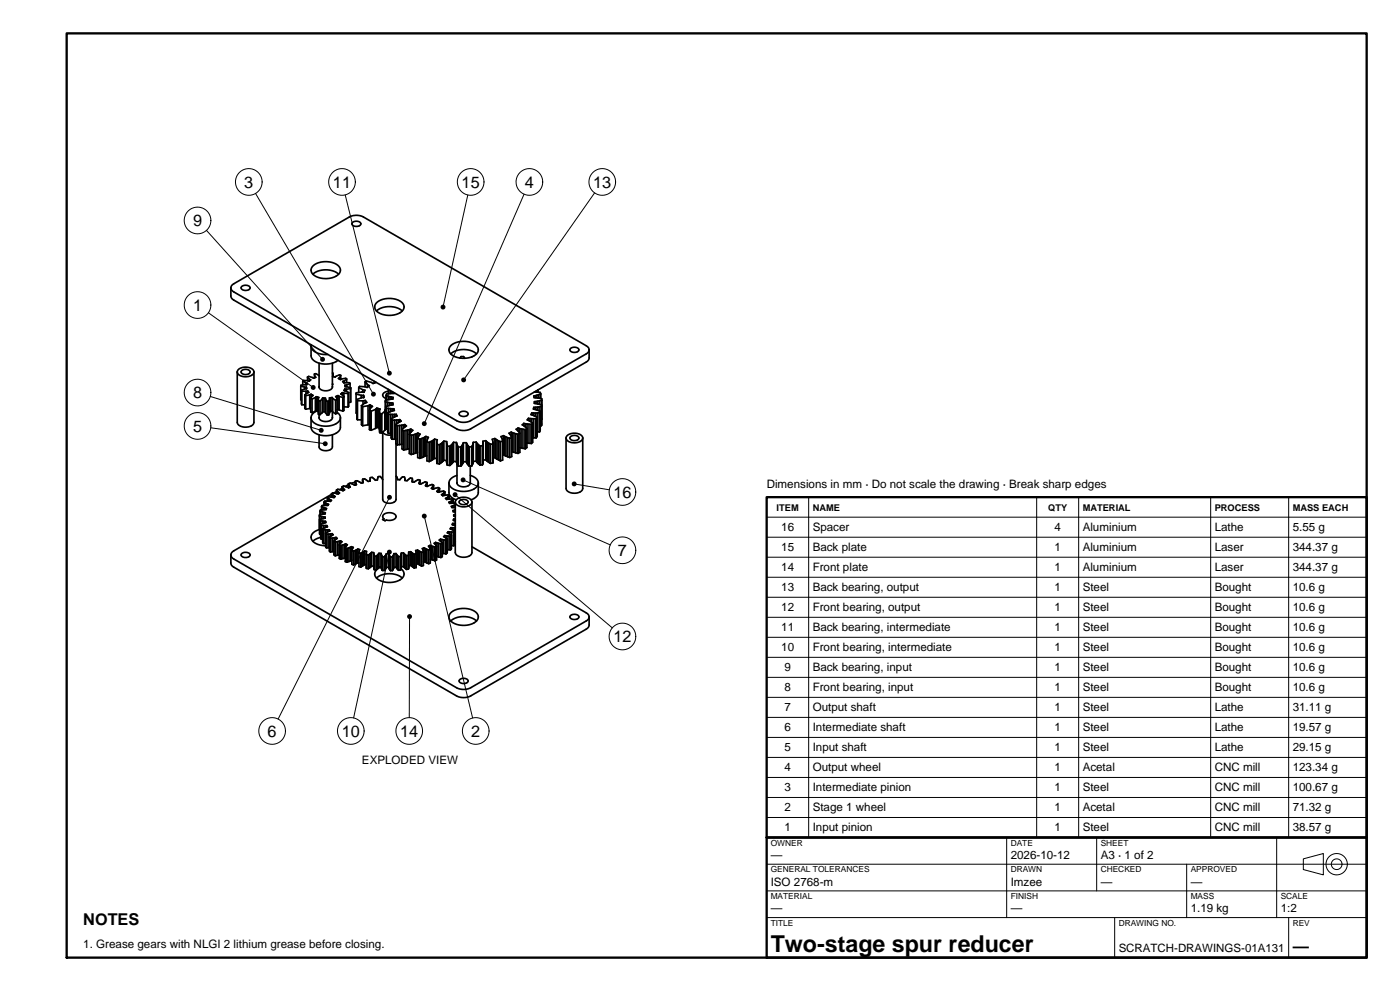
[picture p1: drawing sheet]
<svg xmlns="http://www.w3.org/2000/svg" width="420mm" height="297mm" viewBox="0 0 420 297" stroke-linecap="round" stroke-linejoin="round" font-family="sans-serif">
<path d="M20 10h390v277h-390zM230 149h180v102h-180zM230 251h180v36h-180z" fill="none" stroke="#000" stroke-width=".7"/>
<g fill="none" stroke="#000" stroke-width=".5">
<path d="M93.9 79.7a5.7 5.7 0 0 1 8.1 .7 2.01 2.01 0 0 1-1.5 2.6 5.8 5.8 0 0 1-6.9-1.2l-.3-1zM105.7 66.7a1.5 1.5 0 0 1 2.6 .4 1.38 1.38 0 0 1-1.5 .9 1.38 1.38 0 0 1-1.2-1.1zM69.3 86.3v2.6l.8 1 66.9 38.6 1.2 .4 1.6 .1 1.4-.5 34.8-20.1 .7-.9v-2.7M69.3 86.3l.2 .7 .6 .5 66.9 38.6 1.2 .4h1.6l1.4-.4 34.7-20 .6-.6 .2-.7M69.3 86.3l.2-.7 .6-.6 34.7-20 1.4-.4h1.6l1.2 .4 66.9 38.6 .6 .5 .2 .7M72.5 85.9a1.5 1.5 0 0 1 2.5 .4 1.38 1.38 0 0 1-1.4 .9 1.38 1.38 0 0 1-1.2-1.2zM93.9 82.2a6.3 6.3 0 0 1 7.7 0M113 93.2a6.3 6.3 0 0 1 7.7 0M113 90.7a5.7 5.7 0 0 1 8.1 .7 2.01 2.01 0 0 1-1.6 2.6 5.8 5.8 0 0 1-6.9-1.2l-.2-1zM71.2 111.5a1.98 1.98 0 0 0 2.4 1.4 2.05 2.05 0 0 0 2.6-1.4M71.2 111.5a1.92 1.92 0 0 1 2.3-1.5 2.13 2.13 0 0 1 2.7 1.5M71.2 111.5v15.1a1.98 1.98 0 0 0 2.4 1.4 2.05 2.05 0 0 0 2.6-1.4v-15.1"/>
<path d="M72.5 111.1a1.5 1.5 0 0 1 2.5 .4 1.38 1.38 0 0 1-1.4 .9 1.38 1.38 0 0 1-1.2-1.2zM90.2 115.7v4.1l.2 .1M90.2 115.7l1.2 .3M90.4 116.9l.1 4.4M90.4 116.9l.1 .3M90.5 117.2l1.3 .1M90.5 117.2v4.1M90.8 114.3l.9 .5M90.8 114.3v1.1M91.4 116v.6M91.4 118.3v4.1l.3 .2M91.4 118.3l.3 .3"/>
<path d="M91.7 118.6v4M91.7 114.8l.5 .1-.2 .4-1.7 .1-.1 .3M91.7 114.8v.5M91.8 117.3v.8M91.9 116l.1 .5-1.6 .4M91.9 116h-.5M91.9 116v.5M92.2 113l.4-.2 1.4 .6 .4-.2M92.2 113l.6 .6M92.2 113v1.1M92.3 114.1l-1.3-.1-.2 .3M92.3 117.2l-.5 .1"/>
<path d="M92.3 117.2l.2 .2M92.3 117.2v.5M92.5 117.4l.1 .2-1.2 .7M92.5 117.4v.3M92.8 113.6l.4 .2-.5 .4-.4-.1M92.8 113.6v.6M92.9 118.4l-1.2 .2M92.9 118.4v4M93.2 119.4v4.1l.4 .2M93.2 119.4l.4 .2M93.3 118.2l.3 .1M93.3 118.2l-.4 .2"/>
<path d="M93.3 118.2v1M93.3 103.7a2.98 2.98 0 0 0 3.1 2.4l2 .1M93.3 103.7v2.9a2.98 2.98 0 0 0 3.1 2.4 6.2 6.2 0 0 0 5-1M93.4 103.3l-.1 .4M93.6 118.7l-.4 .7M93.6 118.3l.3 .2-.3 .2M93.6 118.3v.4M93.6 119.6v4.1M94.3 112.1l.5-.1 .9 .7M94.3 112.1l.2 .7M94.3 112.1v1.1M94.5 112.8l.2 .3-.3 .1"/>
<path d="M94.5 112.8v.4M94.6 119.2l-1 .4M94.6 119.2v4M94.9 118.9l.4 .1M94.9 118.9l-.3 .3M94.9 118.9v4.1M95.3 119l.4 .1-.2 .3M95.3 119v4.1M95.5 119.4v4.8M95.5 119.4v.7M95.7 115.8v.4a2.43 2.43 0 0 0 4-.2v-.2M95.7 108.8v7.3"/>
<path d="M96.7 119.6l-.7 .6M96.7 119.6v4.1M96.8 119.3h.4M96.8 119.3l-.1 .3M96.8 119.3v4.1M97.2 119.3h.4v.3M97.2 119.3v4.1M97.6 119.6v4.1l.5 .7M97.6 119.6l.5 .7M98.9 119.6v4l-.3 .7M98.9 119.6l-.3 .7M99.2 119.2l-.4 .1 .1 .3"/>
<path d="M99.2 119.2v4.1M99.6 119.1l.2 .3M99.6 119.1l-.4 .1M99.6 119.1v4.1M99.7 111.8h.2l.1 .7M99.7 115.1v.1M99.7 108.8v7.3M99.8 119.4l.9 .5M99.8 119.4v4.1M100 112.5v.4M100.7 119.9v4.1M101.1 118.7v.9"/>
<path d="M101.1 118.7l-.4 .1 .4 1M101.1 119.8v4.1l-.4 .1M101.1 119.8l-.4 .1M101.4 118.6v4M101.4 118.6l.3 .2M101.4 118.6l-.3 .1M101.7 118.8v4.1M101.7 118.8l1.2 .3M101.8 113.6l.3 .2 1.6-.4 .3 .2M101.9 113.2l-.4 .2 .3 .2M101.9 113.2v.4M102.2 112.5l-.4-.2-1.2 .7-.8-.2 .2-.3"/>
<path d="M102.2 112.5l-.3 .7M102.2 112.5v1.2M102.5 117.9l-.3 .2 1 .8-.3 .2M102.5 117.9v.3M102.7 117.7l-.2 .2M102.7 117.7l.5 .1M102.7 117.7v.7M102.9 119.1v4.1M103.2 117.8v5.2l-.3 .2M103.2 117.8l1.2 .1M103.3 114.2l-.5 .1 .4 .5 1.7-.1 .1 .3M103.3 114.2v.6"/>
<path d="M103.3 116.8l-.1 .3 1.4 .6M103.3 116.8v.3M103.4 116.6l-.1 .2M103.4 116.6h.6M103.4 116.6v.5M104 116.6v.7M104 115.4h-.5v.5l1.7 .3M104 115.4v.5M104 113.6l-.7 .6M104 113.6v1.1M104.4 117.9v4.1M104.6 117.7v4l-.2 .3"/>
<path d="M104.6 117.7l-.2 .2M105 115l-1 .4M105 115v1.2M105.2 116.5l-1.2 .1M105.2 116.5v4.1M105.2 116.2v4.4M105.2 116.2v.3M106.8 118.1v5.7l.3 .1M106.8 118.1l1.6 .4M107.1 119.7l.1 5.9M107.1 119.7l.1 .2M107.2 119.9v.2"/>
<path d="M107.2 119.9v5.7M107.6 116.1l1.2 .7M107.6 116.1v1.5M108.4 118.5v.7M108.8 116.8v.7M108.8 116.8l.7 .1-.3 .7-2.3 .1-.1 .4M109.1 118.5v.4M109.1 118.5h-.7M109.1 118.5v.6M109.1 118.9v.2M109.1 118.9l.1 .2-2.1 .6M109.5 114.5l.8 .8"/>
<path d="M109.5 114.5l.5-.3 1.9 .7 .6-.2M109.5 114.5v1.4M109.6 120l.1 .2M109.6 120l-.7 .1M109.6 120v.8M110.3 115.3l.5 .3a1.02 1.02 0 0 1-1.3 .3l-1.6-.1-.3 .3M110.3 115.3v.7M112.3 114.3v.5M112.5 114.4v.3M112.8 114.6l-.3 .1M115.8 118.5v1.4M115.8 118.5l.1 .1"/>
<path d="M115.9 118.6v1.3M115.9 118.6l.6 .1M116.5 118.7l.5 .2M116.5 118.7v1.1M116.5 117.3a1.33 1.33 0 0 0-1.7 1.3l.3 .4 .7 .4M116.5 116.7v1.3M116.6 116.8v1.2M117 118.9l.5 .1M117 118.9v.8M117.1 117v.9M117.5 119l.5 .1-.1 .5-2.3 .4v.4M117.5 119v.6"/>
<path d="M117.6 117.3v.6M118 117.6v.3M118.3 117.8l-2.4 .3-.1 .4M135.2 106.1a6.3 6.3 0 0 1 7.7 0M135.2 103.6a5.7 5.7 0 0 1 8.2 .7 2.01 2.01 0 0 1-1.6 2.5 5.8 5.8 0 0 1-6.9-1.1l-.2-1zM138 107.3l.3-.4h.7l.4 .5M141.6 106.9h.1M160.3 117.5h1M160.4 117.4v.1M160.6 118.6l-.5 .1 .1 .5 2.3 .3 .1 .4M160.6 118.6v.6M160.8 117.2v.3"/>
<path d="M161.1 118.5l-.5 .1M161.1 118.5v.7M161.3 116.9v.6M161.3 117.5l.8 .1 .1 .4M161.4 116.8v.7M161.6 118.3l-.5 .2M161.6 118.3v1M162.1 118.1l-.5 .2M162.1 118.1v1.3M162.2 118l-.1 .1M162.2 118v1.4M162.4 120l-.5 .1"/>
<path d="M162.4 120v1.4M162.6 119.9l-.1 5.8M162.6 119.9l-.2 .1M171.1 104.5a1.5 1.5 0 0 1 2.6 .4 1.38 1.38 0 0 1-1.5 .8 1.38 1.38 0 0 1-1.2-1.1zM90.5 121.3h.9M92.9 122.4l-1.2 .2M93.2 122.3l-.3 .1M93.3 125.2a2.98 2.98 0 0 0 3.1 2.4 4.9 4.9 0 0 0 5.7-2v-.4M93.3 125.2v2.8a2.98 2.98 0 0 0 3.1 2.5 4.9 4.9 0 0 0 5.7-2v-3.3M94.6 123.2l-1 .5M94.9 123l.4 .1M94.9 123l-.3 .2"/>
<path d="M95.2 123.1l-1.4 .9-.5 1.2M95.3 123.1h.2M95.5 124.2l.5 .1M95.5 120.1l.5 .1M95.5 120.1v4.1M95.7 130.3l.1 3.8a2.39 2.39 0 0 0 3.9-.2v-3.6M95.7 125.1v.3a2.4 2.4 0 0 0 4-.2v-.1M95.7 124.2v1.1M96 120.2v4.1M96.7 123.7l-.7 .6M96.8 123.4h.4M96.8 123.4l-.1 .3"/>
<path d="M97.2 123.4h.4M98.1 120.3v4.1M98.6 124.3l-.5 .1M98.6 120.3h-.5M98.6 120.3v4M99.2 123.3h-.3M99.6 123.2l.2 .3M99.6 123.2l-.4 .1M99.7 123.3v2M99.8 123.5l.9 .5M101.1 123.6l.8 .7 .2 .9M101.4 122.6l.3 .3"/>
<path d="M101.4 122.6l-.3 .2M101.7 122.9l1.2 .3M103.2 121.9l1.2 .1M105.2 120.6h-.6M107.2 125.6v.2M107.2 125.8h1.2M107.2 120.1h1.7M107.2 120.1v5.7M108.4 121.6v5.7l.2 .1M108.4 121.6l.2 .1M108.6 127.4l.2 .2M108.6 121.7l.2 .2"/>
<path d="M108.6 121.7v5.7M108.8 121.9v5.7M108.9 120.1v1.1M109.7 120.2l.2 .2M109.7 120.2v.5M109.9 120.4v.3M109.9 120.4l.1 .2-1.6 1M110.4 127.3l-1.6 .3M110.4 121.6l-1.6 .3M110.4 121.6v5.7M110.8 123v5.7l.3 .2M110.8 127.1l-.4 .2"/>
<path d="M110.8 123l.3 .1M110.9 121.3l.3 .2M110.9 121.3l-.5 .3M110.9 121.3v1.5M111.1 128.9l.2 .1M111.1 123.1l.2 .1M111.1 123.1v5.8M111.2 121.5l.3 .2M111.2 121.5v.8M111.3 123.2v5.8M111.5 121.7l.3 .1-.5 .3-.5 .9M111.5 121.7v.3"/>
<path d="M112.7 128.4l-1.4 .6M112.7 122.7l-1.4 .5M112.7 122.7v5.7M113 128l.4 .1M113 128l-.3 .4M113 122.3l.4 .1M113 122.3l-.3 .4M113 122.3v5.7M113.4 128.1l.3 .1M113.4 122.4l.3 .1M113.4 122.4v5.7M113.7 122.5v5.7"/>
<path d="M113.7 128.2l.1 .1M113.7 122.5l.4 .1-.3 .4M113.8 123l.1 6.7M113.8 123l.1 .9M113.9 129.7h.3M113.9 123.9l.3 .1M113.9 123.9v5.8M114.2 129.7l.3 .1M114.2 124h.3M114.2 124v5.7M114.5 124v5.8M114.8 129.5v20.4a2.39 2.39 0 0 0 4-.2v-16.7"/>
<path d="M114.9 129.5a2.09 2.09 0 0 0 2.4 .9M115.5 128.9l-1 .9M115.5 123.2l-1 .8M115.5 123.2v5.7M115.6 128.5l.3 .1M115.6 128.5l-.1 .4M115.6 122.8h.1M115.6 122.8l-.1 .4M115.6 120.4v8.1M115.6 126.1h.1M115.6 120.4h.1M115.7 126.1h.1"/>
<path d="M115.7 120.4l.1 7.6M115.7 120.4l.6 .2M115.8 122.3v5.7M115.8 128l.5 .1M115.8 122.3h.1M115.9 122.3v6.3M115.9 122.3l.7 .1M115.9 128.6h.4M116.3 120.6l.5 .1M116.3 120.6v1.1M116.3 123.7v5.7l.2 .5M116.3 123.7l.2 .4"/>
<path d="M116.5 129.9h.1M116.5 124.1l.1 .1M116.5 124.1v5.8M116.6 122.4v1.2M116.6 122.4l.5 .1M116.6 129.9h.7M116.6 124.2h.7M116.6 124.2v5.7M116.8 120.7v.8M116.8 120.7l.6 .1M117.1 122.5v.9M117.1 122.5h.6"/>
<path d="M117.3 129.9h.1M117.3 124.2h.5M117.3 124.2v5.7M117.3 125.5v5.7l.3 .4M117.3 125.5l.3 .4M117.4 120.8h.4M117.4 120.8v.6M117.6 131.6h.1M117.6 125.9h.1M117.6 125.9v5.7M117.7 122.5v.7M117.7 122.5h.4"/>
<path d="M117.7 125.9v5.7M117.8 124.2v1M117.8 120.8l.1 .5-2.2 .6 .1 .4M117.8 120.8v.5M118.1 122.5v.6M118.1 122.5l.2 .5-2 .7M118.4 124.2h-.6M118.4 124.2v.7M118.4 131.6h-.7M118.4 125.9h-.7M118.4 125.9v5.7M118.8 131.6h-.4"/>
<path d="M118.8 127.2v5.7l.3 .4M118.8 127.2l.3 .4M118.9 124.2h-.5M118.9 124.2l.2 .5-1.8 .8M118.9 124.2v.6M119 125.9v1.2M119 125.9h-.6M119.1 127.6v5.7M119.3 133.3h-.2M119.3 127.6h-.2M119.3 127.6v5.7M119.5 125.8v.9"/>
<path d="M119.5 125.8l-.5 .1M119.9 133.2l-.6 .1M119.9 127.5l-.6 .1M119.9 127.5v5.7M120 125.8h-.5M120 125.8l.4 .4-1.6 1M120 125.8v.6M120.5 133.2h-.6M120.5 127.5h-.6M120.5 127.5v5.7M120.6 133.1l-.1 .1M120.6 128.8v5.7l.5 .3"/>
<path d="M120.6 128.8l.5 .3M121 128.4l-.4 .4M121 127.4l-.5 .1M121 127.4v1M121.1 129.1v5.7M121.2 134.8h-.1M121.2 129.1h-.1M121.2 129.1v5.7M121.4 127.2l-.4 .2M121.4 127.2l.5 .5-.9 .7M121.4 127.2v.8M121.8 134.7l-.6 .1"/>
<path d="M121.8 129l-.6 .1M121.8 129v5.7M122.3 134.6l-.5 .1M122.3 128.9l-.5 .1M122.3 128.9v5.7M122.8 134.5l-.5 .1M122.8 130.2v5.7l.5 .3M122.8 130.2l.5 .3M122.8 128.7l-.5 .2M122.8 128.7v1.4M122.8 130.1v.1M123.2 128.6v.9"/>
<path d="M123.2 128.6l-.4 .1M123.2 128.6l.7 .4-1.1 1.1M123.3 130.5v5.7M123.5 130.5v5.7M123.5 136.2h-.2M123.5 130.5h-.2M124 136l-.5 .2M124 130.3l-.5 .2M124 130.3v5.7M124.5 135.9l-.5 .1M124.5 130.1l-.5 .2M124.5 130.1v5.8"/>
<path d="M125 135.7l-.5 .2M125 130l-.5 .1M125 130v5.7M125.3 135.5l-.3 .2M125.3 131.4v5.7l.6 .3M125.3 131.4l.6 .3M125.4 129.8l-.4 .2M125.4 129.8l.7 .3-.8 1.3M125.4 129.8v1.4M125.9 131.7v5.7M126 137.3l-.1 .1M126 131.6l-.1 .1"/>
<path d="M126 131.6v5.7M126.6 137.1l-.6 .2M126.6 131.4l-.6 .2M126.6 131.4v5.7M127 131.2v5.7M127 136.9l-.4 .2M127 131.2l-.4 .2M127.4 136.7l-.4 .2M127.4 131l-.4 .2M127.4 131v5.7M127.8 130.8v5.7M127.8 136.5l-.4 .2"/>
<path d="M127.8 136.5l.3 .1M127.8 130.8l-.4 .2M127.8 130.8l.7 .3-.4 1.3M128.1 132.4v5.7l.7 .2M128.1 132.4l.7 .2M128.8 132.6v5.7M128.9 138.3h-.1M128.9 132.6h-.1M128.9 132.6v5.7M129.3 138l-.4 .3M129.3 132.3l-.4 .3M129.3 132.3v5.7"/>
<path d="M129.8 137.8l-.5 .2M129.8 132.1l-.5 .2M129.8 132.1v5.7M130.1 137.6l-.3 .2M130.1 131.8l-.3 .3M130.1 131.8v5.8M130.4 137.3l-.3 .3M130.4 137.3l.6 .2M130.4 131.6l-.3 .2M130.4 131.6l.8 .2-.2 .9M130.4 131.6v5.7M131 132.7l.1 6.2"/>
<path d="M131 132.7l.1 .4M131.1 133.1v5.8M131.1 133.1l.7 .2M131.1 138.9l.7 .1M131.8 133.3v5.7M131.9 133.3v5.7M131.9 139h-.1M131.9 133.3h-.1M132.3 133v5.7M132.3 138.7l-.4 .3M132.3 133l-.4 .3M132.7 132.7v5.7"/>
<path d="M132.7 138.4l-.4 .3M132.7 132.7l-.4 .3M132.9 138.2l-.2 .2M132.9 132.5l-.2 .2M132.9 132.5v5.7M133.2 132.2v5.7M133.2 137.9l-.3 .3M133.2 137.9l.8 .1M133.2 132.2l-.3 .3M133.2 132.2l.8 .1v.3M134 132.6v6M134 132.6v.3"/>
<path d="M134 132.9v5.7M134 138.6l.1 .4M134 132.9l.1 .4M134.1 139l.1 .3M134.1 133.3l.1 .3M134.1 133.3v5.7M134.2 133.6v5.7M134.2 139.3v.1M134.2 133.6v.1M134.2 139.4l.8 .1M134.2 133.7l.8 .1M134.2 133.7v5.7"/>
<path d="M135 133.8v5.7M135 139.4v.1M135 133.7v.1M135 133.7v5.7M135.4 139.1l-.4 .3M135.4 133.4l-.4 .3M135.4 133.4v5.7M135.7 138.8l-.3 .3M135.7 133.1l-.3 .3M135.7 133.1v5.7M135.9 138.5l-.2 .3M135.9 132.8l-.2 .3"/>
<path d="M135.9 132.8v5.7M136.1 132.6v5.7M136.1 138.3l-.2 .2M136.1 138.3h.8l.1 .3M136.1 132.6l-.2 .2M136.1 132.6h.8M136.9 132.6l.2 .6M136.9 132.6l.1 6M137 138.6l.2 .7M137.1 133.2l.1 .3M137.1 133.2v11.6M137.2 139.3l.2 .3"/>
<path d="M137.2 133.5l.2 .4M137.2 133.5v5.8M137.4 139.6l.1 .1M137.4 133.9l.1 .1M137.4 133.9v5.7M137.5 139.7h.7M137.5 134h.7M137.5 134v5.7M137.9 123.7a1.5 1.5 0 0 1 2.5 .4 1.38 1.38 0 0 1-1.4 .8 1.38 1.38 0 0 1-1.2-1.1zM138.2 134v5.7M138.3 139.6l-.1 .1M138.3 133.9l-.1 .1"/>
<path d="M138.3 133.9v5.7M138.6 139.3l-.3 .3M138.6 133.6l-.3 .3M138.6 133.6v5.7M138.8 139l-.2 .3M138.8 133.3l-.2 .3M138.8 133.3v5.7M138.9 138.7l-.1 .3M138.9 133l-.1 .3M138.9 133v5.7M139 138.4l-.1 .3M139 132.7l-.1 .3"/>
<path d="M139 132.7v5.7M139.9 138.4h-.9M139.9 138.4l.1 .3M139.9 132.7h-.9M139.9 132.7l.1 .3M139.9 132.7v5.7M140 138.7l.2 .3M140 133l.2 .2M140 133v5.7M140.2 139l.2 .3M140.2 133.2l.2 .4M140.2 133.2v5.8"/>
<path d="M140.4 139.3l.3 .3M140.4 133.6l.3 .3M140.4 133.6v5.7M140.7 139.6l.1 .1M140.7 133.9l.1 .1M140.7 133.9v5.7M140.8 134v5.7M141.1 139.7v5.1M141.5 139.6l-.7 .1M141.6 133.8l-.8 .2M141.6 133.8l-.1 5.8M141.7 139.2l-.2 .4"/>
<path d="M141.7 133.5l-.1 .3M141.7 133.5v5.7M141.9 138.9l-.2 .3M141.9 133.2l-.2 .3M141.9 133.2v5.7M142 138.6l-.1 .3M142 132.6l-.1 .6M142 132.6v6M142.8 138.2l-.8 .1v.3M142.8 138.2l.2 .3M142.8 132.5l-.8 .1M142.8 132.5l.2 .3"/>
<path d="M142.8 132.5v5.7M143 138.5l.3 .3M143 132.8l.3 .2M143 132.8v5.7M143.3 138.8l.3 .2M143.3 133l.3 .3M143.3 133v5.8M143.6 139l.3 .3M143.6 133.3l.3 .3M143.6 133.3v5.7M143.9 139.3l.1 .1M143.9 133.6l.1 .1"/>
<path d="M143.9 133.6v5.7M144 133.7v5.7M144.7 139.3l-.7 .1M144.8 133.5l-.8 .2M144.8 133.5l-.1 5.8M144.9 138.9l-.2 .4M144.9 138.2v.7M144.9 132.5l-.1 1M144.9 132.5v6.4M145.7 137.8l-.8 .1M145.7 137.8l.3 .2M145.7 132.1l-.8 .1v.3"/>
<path d="M145.7 132.1l.3 .2M145.7 132.1v5.7M146 138l.3 .3M146 132.3l.3 .3M146 132.3v5.7M146.3 138.3l.3 .3M146.3 132.6l.3 .2M146.3 132.6v5.7M146.6 138.6l.5 .2M146.6 132.8l.5 .3M146.6 132.8v5.8M147.1 138.8l.1 .1"/>
<path d="M147.1 133.1l.1 .1M147.1 133.1v5.7M147.2 133.2v5.7M147.9 138.7l-.7 .2M147.9 133l-.7 .2M147.9 133v5.7M147.9 138.6v.1M147.9 138.3v.3M147.9 132.6v.4M147.9 132.6v6M148.5 137.1l-.6 .2M148.5 137.1l.3 .3"/>
<path d="M148.5 131.4l-.8 .2 .2 1M148.5 131.4l.3 .3M148.5 131.4v5.7M148.8 137.4l.3 .2M148.8 131.7l.3 .2M148.8 131.7v5.7M149.1 137.6l.4 .2M149.1 131.9l.4 .2M149.1 131.9v5.7M149.5 137.8l.5 .3M149.5 132.1l.5 .2M149.5 132.1v5.7"/>
<path d="M150 138.1h.2M150 132.3l.2 .1M150 132.3v5.8M150.2 132.4v5.7M150.8 132.2v5.7l-.6 .2M150.8 132.2l-.6 .2M151 136.3l-.2 .1M151 136.3l.4 .2M151 130.6l-.7 .2 .5 1.4M151 130.6l.4 .2M151 130.6v5.7M151.4 136.5l.4 .2"/>
<path d="M151.4 130.8l.4 .2M151.4 130.8v5.7M151.8 136.7l.5 .2M151.8 131l.5 .2M151.8 131v5.7M152.3 136.9l.5 .2M152.3 131.2l.5 .1M152.3 131.2v5.7M152.8 137.1h.1M152.8 131.3l.1 .1M152.8 131.3v5.8M152.9 131.4v5.7"/>
<path d="M153.4 129.5l-.7 .3 .8 1.3M153.4 129.5l.3 .2M153.4 129.5v1.3M153.5 131.1v5.7l-.6 .3M153.5 135.3l.2 .1M153.5 131.1l-.6 .3M153.7 135.4l.5 .2M153.7 129.7l.5 .1M153.7 129.7v5.7M154.2 135.6l.5 .1M154.2 129.8l.5 .2M154.2 129.8v5.8"/>
<path d="M154.7 135.7l.6 .2M154.7 130l.6 .1M154.7 130v5.7M155.3 135.9h.1M155.3 130.1l.1 .1M155.3 130.1v5.8M155.4 129.1l.6 .8M155.4 128.3l.4 .1M155.4 128.3l-.6 .4 .6 .4M155.4 128.3v.9M155.4 130.2v5.7M155.8 128.4l.5 .1"/>
<path d="M155.8 128.4v1.3M156 134.2l.3 .1M156 129.9v5.7l-.6 .3M156 129.9l-.6 .3M156.3 134.3l.6 .1M156.3 128.5l.6 .1M156.3 128.5v5.8M156.9 134.4l.6 .1M156.9 128.6l.6 .1M156.9 128.6v5.8M157.1 126.9l.5 .1M157.1 126.9l-.4 .4 1.4 1.1-.5 .4"/>
<path d="M157.1 126.9v.7M157.5 134.5h.1M157.5 128.7l.1 .1M157.5 128.7v5.8M157.6 127l.5 .1M157.6 127v1M157.6 128.8v5.7M158.1 132.8l.6 .1M158.1 127.1v7l-.5 .4M158.1 127.1h.6M158.5 125.4h.5M158.5 125.4l-.3 .4 .3 .2"/>
<path d="M158.5 125.4v.6M158.5 126l1.3 .8M158.7 132.9h.6M158.7 127.1l.6 .1M158.7 127.1v5.8M159 125.4l.5 .1M159 125.4v.9M159.3 132.9h.2M159.3 127.2h.2M159.3 127.2v5.7M159.5 127.2v5.7M159.5 125.5h.6"/>
<path d="M159.5 125.5v1.1M159.5 123.8h.5M159.5 123.8l-.2 .5 1.9 .8-.3 .4M159.5 123.8v.5M159.8 131.2h.3M159.8 126.8v5.7l-.3 .4M159.8 126.8l-.3 .4M160 123.8v.7M160.1 125.5v5.7M160.1 122.1l-.1 .5 2.1 .7M160.1 122.1v.5M160.6 123.8h-.6"/>
<path d="M160.6 123.8v1M160.6 122.1h-.5M160.6 122.1v.6M160.8 131.2h-.7M160.8 125.5h-.7M160.8 125.5v5.7M160.8 121h.5M160.8 120.3l-.5 .1v.5l.5 .1M160.8 120.3v.7M160.9 131.2h-.1M160.9 125.5h-.1M160.9 125.5v5.7"/>
<path d="M161.1 123.8l.1 7-.3 .4M161.1 123.8h-.5M161.2 122l-.6 .1M161.2 122v.9M161.3 121l.5 .2M161.3 120.2l-.5 .1M161.3 120.2v.9M161.7 122h-.5M161.7 122v1.1M161.8 129.4l-.6 .1M161.8 123.7l-.7 .1M161.8 123.7v5.7"/>
<path d="M161.8 121.2l.7 .2M161.9 120.1l-.6 .1M161.9 120.1v1.1M161.9 129.4h-.1M161.9 123.7h-.1M161.9 123.7v5.7M162.1 123.3v5.7l-.2 .4M162.1 123.3l-.2 .4M162.3 127.6h-.2M162.3 121.8l-.6 .2M162.3 121.8v5.8M162.5 127.5l-.2 .1"/>
<path d="M162.5 121.8h-.2M162.5 121.8v5.7M162.5 121.4v6.1M162.5 121.4v.4M169.8 131.3a1.98 1.98 0 0 0 2.5 1.4 2.05 2.05 0 0 0 2.5-1.4M169.8 131.3a1.92 1.92 0 0 1 2.3-1.5 2.13 2.13 0 0 1 2.7 1.5M169.8 131.3v15.1a1.98 1.98 0 0 0 2.5 1.4 2.05 2.05 0 0 0 2.5-1.4v-15.1M171.1 130.9a1.5 1.5 0 0 1 2.6 .4 1.38 1.38 0 0 1-1.5 .9 1.38 1.38 0 0 1-1.2-1.2zM95.8 158.7h.1M95.8 154.6l.1 5.5M95.8 154.6l.2 .1M95.8 158.7a2.62 2.62 0 0 0-2.5 2.4 3.1 3.1 0 0 0 3.1 2.3l1.3 .1"/>
<path d="M95.9 156l.2 .1M95.9 156v4.1M96 154.7v1M96 154.7l.5 .1M96 153.2v1.1M96 153.2l.2 .1M96 154.3l-.2 .3M96.1 156.1l.6 .1M96.1 156.1v4M96.2 153.3l.5 .1M96.2 153.3v.9M96.2 157.1l.1 4.4"/>
<path d="M96.2 157.1l.1 .3M96.3 157.4h.2M96.3 157.4v4.1M96.5 151.8l.1 .1M96.5 151.8v1M96.5 157.4l.6 .1M96.5 157.4v4.1M96.5 154.8l.5 .1M96.5 154.8v.7M96.6 151.9l.5 .2M96.6 151.9v.9M96.7 156.2v.7"/>
<path d="M96.7 156.2h.5M96.7 153.4v.7M96.7 153.4l.5 .2M96.8 158.5v4.1l.2 .3M96.8 158.5l.2 .3M97 158.8h.2M97 158.8v4.1M97 154.9l.5 .1v.3l-.4 .1M97 154.9v.5M97.1 155.4l-1.2 .3v.3M97.1 157.5h.5M97.1 157.5v.8"/>
<path d="M97.1 152.1l.4 .2M97.1 152.1v.7M97.2 153.6l.4 .1-.1 .3-1.5 .3M97.2 153.6v.5M97.2 158.8h.5M97.2 158.8v4.1M97.2 156.2v.6M97.2 156.2h.5M97.2 150.5v1M97.2 150.5l.1 .1M97.3 150.6l.5 .2M97.3 150.6v.9"/>
<path d="M97.4 151.5h-.8l-.1 .3M97.5 152.3l.5 .1-.2 .3-1.7 .2-.1 .3M97.5 152.3v.4M97.6 157.5v.6M97.7 156.2v.4M97.7 156.2l.1 .4-1.6 .5M97.7 159.8v4.1l.2 .3M97.7 159.8l.2 .3M97.7 158.8v.9M97.8 150.8l.4 .2M97.8 150.8v.7M98.1 157.5v.4"/>
<path d="M98.1 157.5h-.5M98.1 157.5l.1 .4-1.4 .6M98.2 150.2h.5M98.2 150.2h-.8l-.2 .3M98.2 151l.4 .1-.2 .4h-1M98.2 151v.5M98.2 149.2l.1 .1M98.2 149.2v1M98.3 158.8h-.6M98.3 158.8v.6M98.3 149.3l.4 .2M98.3 149.3v.9"/>
<path d="M98.7 149.5l.4 .3M98.7 149.5v.7M98.7 158.8h-.4M98.7 158.8l.3 .3-1.3 .7M98.7 158.8v.4M99.1 149.8l.3 .1-.2 .4-.5-.1M99.1 149.8v.5M99.5 148.2l-29.4 16.9-.6 .6-.2 .6M99.5 148l.1 .1M99.5 148v1M99.6 148.1l.3 .3M99.6 148.1v.9"/>
<path d="M99.7 159.9v.5M99.7 159.9l-.5 .1M99.7 159.9l.3 .4-1.2 .7M99.9 148.4l.3 .2M99.9 148.4v.7M100.2 149.1l-.4-.1a1.31 1.31 0 0 0-1.6 .2M100.2 148.6l.3 .2-.3 .3M100.2 148.6v.5M100.9 146.9a1.71 1.71 0 0 1 2 .2M100.9 146.9l.1 .1M100.9 146.9v1M100.9 147.3l-.8 .5"/>
<path d="M101 147v.9M101 147l.3 .3M101 147.9a1.37 1.37 0 0 0-1.5 .1M101.3 147.3l.3 .2M101.3 147.3v.7M101.6 147.5l.3 .3-.4 .2-.5-.1M101.6 147.5v.5M102.6 145.9l.3 .4M102.6 145.9a1.68 1.68 0 0 1 2 .3M102.6 145.9l.1 1.1M102.6 146.3l-.7 .5M102.9 146.3l.2 .3"/>
<path d="M102.9 146.3v.8M103.1 146.6l.3 .2-.5 .3M103.1 146.6v.3M104.5 145l.2 .4M104.5 145l.1 1.2M104.5 145.2l-.9 .6M104.7 145.4l.2 .3M104.7 145.4v.7M104.9 145.7l.2 .3-.5 .2M104.9 145.7v.3M106.6 144.6l-1.4 .3M106.6 144.2v.1"/>
<path d="M106.6 144.2v1.2M106.6 144.3l.1 .4M106.6 144.3v1M106.7 144.7l.1 .3M106.7 144.7v.6M106.8 145l.1 .2-.5 .2-.3-.2a1.36 1.36 0 0 0-1.6-.2M106.8 145v.3M108.8 143.7l.1 .9-.5 .2-.3-.2a1.28 1.28 0 0 0-1.5-.4M108.8 143.7v-.1a1.37 1.37 0 0 1 1.6 .7l.6-.1v-.3M108.8 143.7v1M111 143.9v.3M114.8 143.7l-.1-.2a.94 .94 0 0 0-1.2-.7l-.3 1.1h-.6l-.2-.2a.9 .9 0 0 0-1.3-.4l-.1 .6"/>
<path d="M114.8 143.7h.1M115.1 154.2a2.37 2.37 0 0 1 3.7 .5 1.45 1.45 0 0 1-1.8 1.3l-1.1-.2-.4 .3-.7-.4 .3-.2-.3-.7zM115.1 155.5v.4M118.8 142.7l.5 1.1h.6l.2-.2a1 1 0 0 1 1.2-.6l.2 1 .6 .1 .3-.2a.94 .94 0 0 1 1.3-.4v.3M123.7 143.8l-.1 .6 .6 .1 .3-.2a1.23 1.23 0 0 1 1.4-.4M123.7 143.8v.6M125.8 144.6v.3M125.9 143.9l-.1 .7M125.9 143.9v1.1M127.8 145.3l-.2 .3 .5 .2 .4-.2a1.38 1.38 0 0 1 1.6-.2M127.8 145.3v.3M127.9 145l-.1 .3"/>
<path d="M127.9 145v.7M128 144.7l-.1 .3M128 144.7v1M128.1 144.6a1.56 1.56 0 0 0-1.8 .5l-.6-.2 .1-.3M128.1 144.6l-.1 .1M128.1 144.6v1.2M129.6 146.1l-.2 .3 .5 .2 .4-.1a1.41 1.41 0 0 1 1.6-.1M129.6 146.1v.4M129.8 145.8l-.2 .3M129.8 145.8v.8M130 145.5l-.2 .3M130 145.5v1.1"/>
<path d="M130.1 145.4l-.1 .1M130.1 145.4v1.1M131.3 147l-.3 .3 .4 .2 .5-.1a1.39 1.39 0 0 1 1.6 0M131.3 147v.4M131.6 146.8l-.3 .2M131.6 146.8v.7M131.8 146.5l-.2 .3M131.8 146.5v.9M131.9 146.4l-.1 .1M131.9 146.4v1M132.8 148.1l-.4 .2 .4 .3 .5-.1a1.34 1.34 0 0 1 1.5 .1M132.8 148.1v.4"/>
<path d="M133.1 147.8l-.3 .3M133.1 147.8v.7M133.4 147.5l-.3 .3M133.4 147.5v1M133.5 147.4l-.1 .1M133.5 147.4v1M134 149.2l-.3 .2 .3 .3 .4-.1M134 149.2v.5M134.4 148.9l-.4 .3M134.4 148.9v.7M134.4 149.6a1.26 1.26 0 0 1 1.6 .2M134.4 159.4h.5"/>
<path d="M134.4 159.4l-.2 .3 .7 .4M134.4 159.4v.4M134.7 144.7a2.98 2.98 0 0 0 3 2.5 4.9 4.9 0 0 0 5.7-2l.1-.5M134.7 144.7v2.9a2.6 2.6 0 0 0 2.2 2.2M134.7 148.7l-.3 .2M134.7 148.7v.9M134.8 148.6l-.1 .1M134.8 148.6v1M134.9 159.4h.6M134.9 159.4v.7M135 150.4l-.4 .1 .3 .4 1.7-.1M135 150.4v.5"/>
<path d="M135.2 158.1l.5 .1M135.2 158.1l-.2 .4 1.3 .6M135.2 158.1v.5M135.4 150.2l-.4 .2M135.4 150.2v.6M135.5 159.4l-.1 5.1-.2 .3M135.5 159.4h.5M135.7 158.2v.6M135.8 156.9l-.1 .3 .9 .3M135.8 156.9v.4M135.8 151.6l-.4 .1 .1 .4h1.1M135.8 151.6v.5"/>
<path d="M135.8 149.9l-.4 .3M135.8 149.9v.9M136 149.8l-.2 .1M136 149.8v1M136 159.4v4.1M136.2 159.4h-.2M136.2 159.4v4.1M136.2 151.4l-.4 .2M136.2 151.4v.7M136.3 158.2h-.6M136.3 158.2v.8M136.3 156.9h-.5"/>
<path d="M136.3 156.9v.5M136.3 159.1h.1M136.3 152.9l-.4 .1 .1 .4h.6M136.3 152.9v.5M136.4 159.1v4.1l-.2 .3M136.4 159.1l-.2 .3M136.5 155.6h-.4l-.1 .4 .6 .1M136.6 152.1h.1M136.6 154.2l-.5 .1v.4h.5M136.6 150.5a1.98 1.98 0 0 0 2.4 1.4 2.05 2.05 0 0 0 2.6-1.4M136.6 150.5a1.92 1.92 0 0 1 2.3-1.5 2.13 2.13 0 0 1 2.7 1.5M136.6 150.5v15.1a1.98 1.98 0 0 0 2.4 1.4 2.05 2.05 0 0 0 2.6-1.4v-15.1"/>
<path d="M136.6 151.3l-.4 .1M136.6 152.8l-.3 .1M136.6 154.2h.1M136.6 155.6h-.1M136.6 156.8l-.3 .1M136.6 158.1l-.3 .1M137.1 142.5a2.63 2.63 0 0 0-2.4 2.2M137.1 144.7v.2a2.4 2.4 0 0 0 4-.2M137.9 150.1a1.5 1.5 0 0 1 2.5 .4 1.38 1.38 0 0 1-1.4 .9 1.38 1.38 0 0 1-1.2-1.2zM141.1 142.5a2.75 2.75 0 0 1 2.4 2.2M143.5 144.7l-.1 3.5-.9 1-1.2 .6M69.3 166.3v2.7l.8 1 66.9 38.6 1.2 .4h1.6l1.4-.4 34.8-20.1 .7-1v-2.6"/>
<path d="M69.3 166.3l.2 .7 .6 .5 66.9 38.6 1.2 .4 1.6 .1 1.4-.5 34.7-20 .6-.6 .2-.6M72.5 165.9a1.5 1.5 0 0 1 2.5 .5 1.38 1.38 0 0 1-1.4 .8 1.38 1.38 0 0 1-1.2-1.1zM95.9 160.1h.2M96.1 160.1l.1 .1M96.2 161.1l-1.4 .4-.9 .7M96.3 161.5h.2M96.5 161.5l.3 .1M97 162.9h.2M97.2 162.9h.5M97.9 160.1v4.1M98.1 160.1v4.1M98.1 164.2h-.2"/>
<path d="M98.1 160.1h-.2M98.7 164.1l-.6 .1M98.7 160.1h-.6M98.7 160.1v4M98.8 164.1h-.1M98.8 161v4.1l.3 .3M98.8 161l.3 .3M99.1 161.3v4.1M99.2 160v.7M99.2 160l-.5 .1M99.3 165.4h-.2M99.3 161.3h-.2"/>
<path d="M99.3 161.3v4.1M99.8 161.2v4.1M99.8 165.3l-.5 .1M99.8 161.2l-.5 .1M100.2 165.3h-.4M100.2 162.2v4.1l.3 .2M100.2 162.2l.3 .3M100.4 161.2h-.6M100.4 161.2v.8M100.5 162.5v4M100.7 166.5h-.2M100.7 162.4l-.2 .1"/>
<path d="M100.7 162.4v4.1M100.8 161.1l-.4 .1M100.8 161.1l.4 .3-1 .8M100.8 161.1v.5M101.3 166.4l-.6 .1M101.3 162.3l-.6 .1M101.3 162.3v4.1M101.8 166.3l-.5 .1M101.8 162.2v5.2l.4 .2M101.8 162.2l-.5 .1M101.8 166.3h.1M102.2 163.5v4.1"/>
<path d="M102.2 162.1l-.4 .1M102.2 162.1l.4 .3-.8 .9 .4 .2M102.2 162.1v.7M102.3 167.5l-.1 .1M102.3 163.5h-.1M102.3 163.5v4M102.9 167.4l-.6 .1M102.9 163.3l-.6 .2M102.9 163.3v4.1M103.3 163.2v4.1M103.3 167.3l-.4 .1M103.3 163.2l-.4 .1"/>
<path d="M103.6 167.2l-.3 .1M103.6 164.2v4.1l.4 .2M103.6 164.2l.4 .2M103.7 163l-.4 .2M103.7 163l.5 .3-.6 .9M103.7 163v.9M104 164.4v4.1M104.2 168.5h-.2M104.2 164.4h-.2M104.2 164.4v4.1M104.7 168.3l-.5 .2M104.7 164.2l-.5 .2"/>
<path d="M104.7 164.2v4.1M105.1 164v4.1M105.1 168.1l-.4 .2M105.1 164l-.4 .2M105.5 167.9l-.4 .2M105.5 167.9l.1 .1M105.5 163.8l-.4 .2M105.5 163.8l.5 .3-.4 .9M105.5 163.8v4.1M105.6 165v4.1l.4 .2M105.6 165l.4 .2M106 165.2v4.1"/>
<path d="M106.2 169.2l-.2 .1M106.2 165.2h-.2M106.2 165.2v4M106.6 169l-.4 .2M106.6 164.9l-.4 .3M106.6 164.9v4.1M107 168.8l-.4 .2M107 164.7l-.4 .2M107 164.7v4.1M107.4 168.6l-.4 .2M107.4 168.6l.3 .1M107.4 164.5l-.4 .2"/>
<path d="M107.4 164.5l.5 .2-.2 1M107.4 164.5v4.1M107.7 165.7v4.1l.5 .2M107.7 165.7l.5 .2M108.2 165.9v4.1M108.3 169.9l-.1 .1M108.3 165.8l-.1 .1M108.3 165.8v4.1M108.8 169.6l-.5 .3M108.8 165.6l-.5 .2M108.8 165.6v4M109.1 169.4l-.3 .2"/>
<path d="M109.1 165.3l-.3 .3M109.1 165.3v4.1M109.4 169.2l-.3 .2M109.4 169.2l.5 .1M109.4 165.1l-.3 .2M109.4 165.1l.6 .1-.1 .6M109.4 165.1v4.1M109.9 165.8v4.6M109.9 165.8v.4M109.9 166.2l.6 .2M109.9 166.2v4.2M109.9 170.4l.6 .1"/>
<path d="M110.5 166.4v4.1M110.6 170.4l-.1 .1M110.6 166.3l-.1 .1M110.6 166.3v4.1M111 170.1l-.4 .3M111 166l-.4 .3M111 166v4.1M111.3 169.9l-.3 .2M111.3 165.8l-.3 .2M111.3 165.8v4.1M111.5 169.6l-.2 .3M111.5 169.6l.6 .1"/>
<path d="M111.5 165.5l-.2 .3M111.5 165.5l.6 .1v.3M111.5 165.5v4.1M112.1 170l.1 .3M112.1 165.9l.2 .6M112.1 165.9l.1 4.4M112.2 170.3l.1 .4M112.3 166.5l.5 .2M112.3 166.5v4.2M112.3 170.7l.5 .1M112.8 166.7v4.1M112.9 170.7l-.1 .1"/>
<path d="M112.9 166.6l-.1 .1M112.9 166.6v4.1M113 173.3a6.3 6.3 0 0 1 7.7 0M113.3 170.4l-.4 .3M113.3 166.3l-.4 .3M113.3 166.3v4.1M113.5 170.2l-.2 .2M113.5 166.1l-.2 .2M113.5 166.1v4.1M113.7 169.9l-.2 .3M113.7 169.9l.6 .1M113.7 165.8l-.2 .3"/>
<path d="M113.7 165.8l.6 .1M113.7 165.8v4.1M114.3 169.9a2.06 2.06 0 0 0-1.7 2.8 5.7 5.7 0 0 0 8.4 0 1.75 1.75 0 0 0-.7-2.2M114.3 170l.1 .2M114.3 165.9l.1 .2M114.3 165.9v4.1M114.4 170.2l.1 .3M114.4 166.1l.1 .3M114.4 166.1v4.1M114.5 170.5l.2 .5M114.5 166.4l.1 .4M114.5 166.4v4.1"/>
<path d="M114.6 166.8l.7 .1M114.6 166.8l.1 4.2M114.7 171h.6M115.3 166.9v4.1M115.4 170.9l-.1 .1M115.4 166.8l-.1 .1M115.4 166.8v4.1M115.6 170.6l-.2 .3M115.6 166.5l-.2 .3M115.6 166.5v4.1M115.8 170.3l-.2 .3M115.8 166.2l-.2 .3"/>
<path d="M115.8 166.2v4.1M115.9 170l-.1 .3M115.9 170h.7M115.9 166l-.1 .2M115.9 166h.7M115.9 166v4M116.6 170l.1 .3M116.6 166l.1 .2M116.6 166v4M116.7 170.3l.1 .3M116.7 166.2l.1 .3M116.7 166.2v4.1"/>
<path d="M116.8 170.6l.3 .3M116.8 166.5l.3 .3M116.8 166.5v4.1M117.1 170.9v.1M117.1 166.8v.1M117.1 166.8v4.1M117.1 166.9v4.1M117.7 171h-.6M117.7 166.9h-.6M117.7 166.9v4.1M117.8 170.9l-.1 .1M117.8 166.8l-.1 .1"/>
<path d="M117.8 166.8v4.1M118 170.6l-.2 .3M118 166.5l-.2 .3M118 166.5v4.1M118.1 170.3l-.1 .3M118.1 166.2l-.1 .3M118.1 166.2v4.1M118.2 170l-.1 .3M118.2 165.9l-.1 .3M118.2 165.9v4.1M118.8 170h-.6M118.8 170l.2 .2"/>
<path d="M118.8 165.9h-.6M118.8 165.9l.2 .3M118.8 165.9v4.1M119 170.2l.2 .3M119 166.2l.2 .2M119 166.2v4M119.2 170.5l.3 .3M119.2 166.4l.3 .3M119.2 166.4v4.1M119.5 170.8l.1 .1M119.5 166.7l.1 .1M119.5 166.7v4.1"/>
<path d="M119.6 166.8v4.1M120.1 170.9h-.5M120.2 166.7l-.6 .1M120.2 166.7l-.1 4.2M120.3 170.4l-.2 .5M120.3 166.3l-.1 .4M120.3 166.3v4.1M120.4 170.1l-.1 .3M120.4 165.8l-.1 .5M120.4 165.8v4.3M121 169.8l-.6 .1v.2M121 169.8l.2 .2"/>
<path d="M121 165.7l-.6 .1M121 165.7l.2 .2M121 165.7v4.1M121.2 170l.3 .3M121.2 165.9l.3 .3M121.2 165.9v4.1M121.5 170.3l.4 .3M121.5 166.2l.4 .3M121.5 166.2v4.1M121.9 170.6h.1M121.9 166.5l.1 .1M121.9 166.5v4.1"/>
<path d="M122 166.6v4M122.5 170.6h-.5M122.5 166.4l-.5 .2M122.5 166.4v4.2M122.6 170.1l-.1 .5M122.6 169.8v.3M122.6 165.7l-.1 .7M122.6 165.7v4.4M123.2 169.4l-.6 .1M123.2 169.4l.2 .3M123.2 165.3l-.6 .2v.2M123.2 165.3l.2 .3"/>
<path d="M123.2 165.3v4.1M123.4 169.7l.4 .2M123.4 165.6l.4 .2M123.4 165.6v4.1M123.8 169.9l.4 .2M123.8 165.8l.4 .3M123.8 165.8v4.1M124.2 170.1l.1 .1M124.2 166.1h.1M124.2 166.1v4M124.3 166.1v4.1M124.8 170.1l-.5 .1"/>
<path d="M124.8 170v.1M124.8 165.9l-.5 .2M124.8 165.9v4.2M125.3 168.9l-.5 .1M125.3 168.9l.3 .2M125.3 164.8l-.6 .2 .1 .9M125.3 164.8l.3 .3M125.3 164.8v4.1M125.6 169.1l.3 .3M125.6 165.1l.3 .2M125.6 165.1v4M125.9 169.4l.5 .2"/>
<path d="M125.9 165.3l.5 .2M125.9 165.3v4.1M126.4 169.6h.1M126.4 165.5l.1 .1M126.4 165.5v4.1M126.5 165.6v4M127 165.4v4.1l-.5 .1M127 165.4l-.5 .2M127.2 168.3l-.2 .1M127.2 168.3l.4 .2M127.2 164.2l-.5 .2 .3 1M127.2 164.2l.4 .2"/>
<path d="M127.2 164.2v4.1M127.6 168.5l.4 .2M127.6 164.4l.4 .2M127.6 164.4v4.1M128 168.7l.5 .2M128 164.6l.5 .2M128 164.6v4.1M128.5 168.9h.1M128.5 164.8h.1M128.5 164.8v4.1M128.6 164.8v4.1M129 163.4l-.5 .3 .5 .8"/>
<path d="M129 163.4l.4 .2M129 163.4v1.1M129 164.5l.1 .2M129.1 164.7v4l-.5 .2M129.1 167.5l.3 .2M129.1 164.7l-.5 .1M129.4 167.7l.5 .2M129.4 163.6l.5 .2M129.4 163.6v4.1M129.9 167.9l.5 .1M129.9 163.8l.5 .1M129.9 163.8v4.1"/>
<path d="M130.4 168l.2 .1M130.4 163.9l.2 .1M130.4 163.9v4.1M130.6 164v4.1M130.7 162.6l-.5 .2 .5 .5M130.7 162.6l.4 .1M130.7 162.6v.7M130.7 163.3l.3 .5M131 163.8v4l-.4 .3M131 166.7l.1 .1M131 163.8l-.4 .2M131.1 166.8l.5 .1"/>
<path d="M131.1 162.7l.5 .1M131.1 162.7v4.1M131.6 166.9l.5 .1M131.6 162.8l.5 .2M131.6 162.8v4.1M132.1 167l.2 .1M132.1 163h.2M132.1 163v4M132.2 161.6l.4 .1M132.2 161.6l-.4 .3 .8 .8M132.2 161.6v.6M132.3 163v4.1"/>
<path d="M132.6 161.7l.5 .1M132.6 161.7v.9M132.6 162.7l.1 .1M132.7 165.8l.4 .1M132.7 162.8v4l-.4 .3M132.7 162.8l-.4 .2M133.1 165.9l.6 .1M133.1 161.8l.6 .1M133.1 161.8v4.1M133.4 161l.8 .6M133.4 160.5l.5 .1M133.4 160.5l-.3 .3 .3 .2"/>
<path d="M133.4 160.5v.5M133.7 166h.2M133.7 161.9h.2M133.7 161.9v4.1M133.9 161.9v4.1M133.9 160.6l.5 .1M133.9 160.6v.8M134.2 164.7h.2M134.2 161.6v4.1l-.3 .3M134.2 161.6l-.3 .3M134.4 164.7l.6 .1M134.4 160.7h.6"/>
<path d="M134.4 160.7v4M134.9 160.1l.5 .3-.2 .3M135 164.8h.2M135 160.7h.2M135 160.7v4.1M135.2 160.7v4.1M135.4 163.5h.1M135.5 163.5h.5M136.2 163.5h-.2M136.6 162.2h-.2M141.6 163.9l34.3 19.8 .6 .5 .2 .7M135.2 186.1a6.3 6.3 0 0 1 7.7 0"/>
<path d="M135.2 183.6a5.7 5.7 0 0 1 8.2 .7 2.01 2.01 0 0 1-1.6 2.6 5.8 5.8 0 0 1-6.9-1.2l-.2-1zM171.1 184.5a1.5 1.5 0 0 1 2.6 .4 1.38 1.38 0 0 1-1.5 .9 1.38 1.38 0 0 1-1.2-1.1zM137.9 203.7a1.5 1.5 0 0 1 2.5 .4 1.38 1.38 0 0 1-1.4 .9 1.38 1.38 0 0 1-1.2-1.2z"/>
</g>
<g fill="none" stroke="#000" stroke-width=".3">
<path d="M76.7 58l35.3 60.1M103.6 58.4l13.2 53.4M140.3 58.4l-7.4 33.6M157.2 58.2l-29.9 68.8M178.4 57.8l-39.3 56.1M61.9 69l34.9 38.7M62.5 93.7l31.5 22.4M63.1 118.8l33.3 10.2M63.2 128.2l34.4 4.8M116.8 149l-33.4 66.5M127.3 154.7l14.5 60.5M136.5 148.2l47.2 40"/>
<path d="M138.9 143.8l44.2 19.5M172.3 145l10.5 1.8M230 155h180M242.6 149v102M311 149v102M323.6 149v102M363.2 149v102M386.6 149v102M116.8 165.5l-10.7 49.7M230 179h180M230 173h180M230 167h180"/>
<path d="M230 161h180M122.9 184.8l-.1 30.3M230 197h180M230 191h180M230 185h180M230 215h180M230 209h180M230 203h180M230 239h180M230 233h180M230 227h180M230 221h180"/>
<path d="M230 259h180M230 245h180M302 251v24M329 251v16M356 259v16M383 251v24M391 257.4l6-1.6v6.4l-6-1.6zM230 275h180M230 267h180M334.4 275v12M386.6 275v12"/>
<circle cx="74.6" cy="54.5" r="4"/>
<circle cx="102.6" cy="54.5" r="4"/>
<circle cx="141.2" cy="54.5" r="4"/>
<circle cx="158.8" cy="54.5" r="4"/>
<circle cx="180.7" cy="54.5" r="4"/>
<circle cx="59.3" cy="66.1" r="4"/>
<circle cx="59.3" cy="91.4" r="4"/>
<circle cx="59.3" cy="117.7" r="4"/>
<circle cx="59.3" cy="127.7" r="4"/>
<circle cx="186.7" cy="147.5" r="4"/>
<circle cx="186.7" cy="164.9" r="4"/>
<circle cx="186.7" cy="190.8" r="4"/>
<circle cx="81.6" cy="219.1" r="4"/>
<circle cx="105.2" cy="219.1" r="4"/>
<circle cx="122.8" cy="219.1" r="4"/>
<circle cx="142.7" cy="219.1" r="4"/>
<circle cx="401" cy="259" r="1.6"/>
<circle cx="401" cy="259" r="3.2"/>
</g>
<g fill="#000">
<circle cx="132.9" cy="92" r=".75"/>
<circle cx="94" cy="116.1" r=".75"/>
<circle cx="96.8" cy="107.7" r=".75"/>
<circle cx="112" cy="118.1" r=".75"/>
<circle cx="116.8" cy="111.8" r=".75"/>
<circle cx="139.1" cy="113.9" r=".75"/>
<circle cx="96.4" cy="129" r=".75"/>
<circle cx="97.6" cy="133" r=".75"/>
<circle cx="127.3" cy="127" r=".75"/>
<circle cx="116.8" cy="149" r=".75"/>
<circle cx="127.3" cy="154.7" r=".75"/>
<circle cx="136.5" cy="148.2" r=".75"/>
<circle cx="138.9" cy="143.8" r=".75"/>
<circle cx="172.3" cy="145" r=".75"/>
<circle cx="116.8" cy="165.5" r=".75"/>
<circle cx="122.9" cy="184.8" r=".75"/>
</g>
<text font-size="7" x="231.2" y="285.4">Two-stage spur reducer</text>
<g font-size="4.9">
<text x="73.3" y="56.3">3</text>
<text x="99.9" y="56.3">11</text>
<text x="138.5" y="56.3">15</text>
<text x="157.5" y="56.3">4</text>
<text x="178" y="56.3">13</text>
<text x="57.9" y="67.8">9</text>
<text x="57.9" y="93.2">1</text>
<text x="57.9" y="119.4">8</text>
<text x="57.9" y="129.4">5</text>
<text x="184" y="149.2">16</text>
<text x="185.4" y="166.7">7</text>
<text x="184" y="192.5">12</text>
<text x="80.3" y="220.8">6</text>
<text x="102.5" y="220.8">10</text>
<text x="120.1" y="220.8">14</text>
<text x="141.4" y="220.8">2</text>
<text x="25" y="277.1">NOTES</text>
<text x="387.8" y="285.4">—</text>
</g>
<g font-size="3.5">
<text x="230" y="146.4">Dimensions in mm · Do not scale the drawing · Break sharp edges</text>
<text x="234.4" y="159.1">16</text>
<text x="243.8" y="159.1">Spacer</text>
<text x="316.3" y="159.1">4</text>
<text x="324.8" y="159.1">Aluminium</text>
<text x="364.4" y="159.1">Lathe</text>
<text x="387.8" y="159.1">5.55 g</text>
<text x="234.4" y="165.1">15</text>
<text x="243.8" y="165.1">Back plate</text>
<text x="316.3" y="165.1">1</text>
<text x="324.8" y="165.1">Aluminium</text>
<text x="364.4" y="165.1">Laser</text>
<text x="387.8" y="165.1">344.37 g</text>
<text x="234.4" y="171.1">14</text>
<text x="243.8" y="171.1">Front plate</text>
<text x="316.3" y="171.1">1</text>
<text x="324.8" y="171.1">Aluminium</text>
<text x="364.4" y="171.1">Laser</text>
<text x="387.8" y="171.1">344.37 g</text>
<text x="234.4" y="177.1">13</text>
<text x="243.8" y="177.1">Back bearing, output</text>
<text x="316.3" y="177.1">1</text>
<text x="324.8" y="177.1">Steel</text>
<text x="364.4" y="177.1">Bought</text>
<text x="387.8" y="177.1">10.6 g</text>
<text x="234.4" y="183.1">12</text>
<text x="243.8" y="183.1">Front bearing, output</text>
<text x="316.3" y="183.1">1</text>
<text x="324.8" y="183.1">Steel</text>
<text x="364.4" y="183.1">Bought</text>
<text x="387.8" y="183.1">10.6 g</text>
<text x="234.4" y="189.1">11</text>
<text x="243.8" y="189.1">Back bearing, intermediate</text>
<text x="316.3" y="189.1">1</text>
<text x="324.8" y="189.1">Steel</text>
<text x="364.4" y="189.1">Bought</text>
<text x="387.8" y="189.1">10.6 g</text>
<text x="234.4" y="195.1">10</text>
<text x="243.8" y="195.1">Front bearing, intermediate</text>
<text x="316.3" y="195.1">1</text>
<text x="324.8" y="195.1">Steel</text>
<text x="364.4" y="195.1">Bought</text>
<text x="387.8" y="195.1">10.6 g</text>
<text x="235.3" y="201.1">9</text>
<text x="243.8" y="201.1">Back bearing, input</text>
<text x="316.3" y="201.1">1</text>
<text x="324.8" y="201.1">Steel</text>
<text x="364.4" y="201.1">Bought</text>
<text x="387.8" y="201.1">10.6 g</text>
<text x="235.3" y="207.1">8</text>
<text x="243.8" y="207.1">Front bearing, input</text>
<text x="316.3" y="207.1">1</text>
<text x="324.8" y="207.1">Steel</text>
<text x="364.4" y="207.1">Bought</text>
<text x="387.8" y="207.1">10.6 g</text>
<text x="235.3" y="213.1">7</text>
<text x="243.8" y="213.1">Output shaft</text>
<text x="316.3" y="213.1">1</text>
<text x="324.8" y="213.1">Steel</text>
<text x="364.4" y="213.1">Lathe</text>
<text x="387.8" y="213.1">31.11 g</text>
<text x="235.3" y="219.1">6</text>
<text x="243.8" y="219.1">Intermediate shaft</text>
<text x="316.3" y="219.1">1</text>
<text x="324.8" y="219.1">Steel</text>
<text x="364.4" y="219.1">Lathe</text>
<text x="387.8" y="219.1">19.57 g</text>
<text x="235.3" y="225.1">5</text>
<text x="243.8" y="225.1">Input shaft</text>
<text x="316.3" y="225.1">1</text>
<text x="324.8" y="225.1">Steel</text>
<text x="364.4" y="225.1">Lathe</text>
<text x="387.8" y="225.1">29.15 g</text>
<text x="108.6" y="229.1">EXPLODED VIEW</text>
<text x="235.3" y="231.1">4</text>
<text x="243.8" y="231.1">Output wheel</text>
<text x="316.3" y="231.1">1</text>
<text x="324.8" y="231.1">Acetal</text>
<text x="364.4" y="231.1">CNC mill</text>
<text x="387.8" y="231.1">123.34 g</text>
<text x="235.3" y="237.1">3</text>
<text x="243.8" y="237.1">Intermediate pinion</text>
<text x="316.3" y="237.1">1</text>
<text x="324.8" y="237.1">Steel</text>
<text x="364.4" y="237.1">CNC mill</text>
<text x="387.8" y="237.1">100.67 g</text>
<text x="235.3" y="243.1">2</text>
<text x="243.8" y="243.1">Stage 1 wheel</text>
<text x="316.3" y="243.1">1</text>
<text x="324.8" y="243.1">Acetal</text>
<text x="364.4" y="243.1">CNC mill</text>
<text x="387.8" y="243.1">71.32 g</text>
<text x="235.3" y="249.1">1</text>
<text x="243.8" y="249.1">Input pinion</text>
<text x="316.3" y="249.1">1</text>
<text x="324.8" y="249.1">Steel</text>
<text x="364.4" y="249.1">CNC mill</text>
<text x="387.8" y="249.1">38.57 g</text>
<text x="231.2" y="257.4">—</text>
<text x="303.2" y="257.4">2026-10-12</text>
<text x="330.2" y="257.4">A3 · 1 of 2</text>
<text x="231.2" y="265.4">ISO 2768-m</text>
<text x="303.2" y="265.4">Imzee</text>
<text x="330.2" y="265.4">—</text>
<text x="357.2" y="265.4">—</text>
<text x="231.2" y="273.4">—</text>
<text x="303.2" y="273.4">—</text>
<text x="357.2" y="273.4">1.19 kg</text>
<text x="384.2" y="273.4">1:2</text>
<text x="25" y="284">1. Grease gears with NLGI 2 lithium grease before closing.</text>
</g>
<text font-size="3.4" x="335.6" y="285.4">SCRATCH-DRAWINGS-01A131</text>
<g font-size="2.8">
<text x="233" y="153.1">ITEM</text>
<text x="243.8" y="153.1">NAME</text>
<text x="314.4" y="153.1">QTY</text>
<text x="324.8" y="153.1">MATERIAL</text>
<text x="364.4" y="153.1">PROCESS</text>
<text x="387.8" y="153.1">MASS EACH</text>
</g>
<g font-size="2.5">
<text x="231.2" y="253.4">OWNER</text>
<text x="303.2" y="253.4">DATE</text>
<text x="330.2" y="253.4">SHEET</text>
<text x="231.2" y="261.4">GENERAL TOLERANCES</text>
<text x="303.2" y="261.4">DRAWN</text>
<text x="330.2" y="261.4">CHECKED</text>
<text x="357.2" y="261.4">APPROVED</text>
<text x="231.2" y="269.4">MATERIAL</text>
<text x="303.2" y="269.4">FINISH</text>
<text x="357.2" y="269.4">MASS</text>
<text x="384.2" y="269.4">SCALE</text>
<text x="231.2" y="277.4">TITLE</text>
<text x="335.6" y="277.4">DRAWING NO.</text>
<text x="387.8" y="277.4">REV</text>
</g>
</svg>
